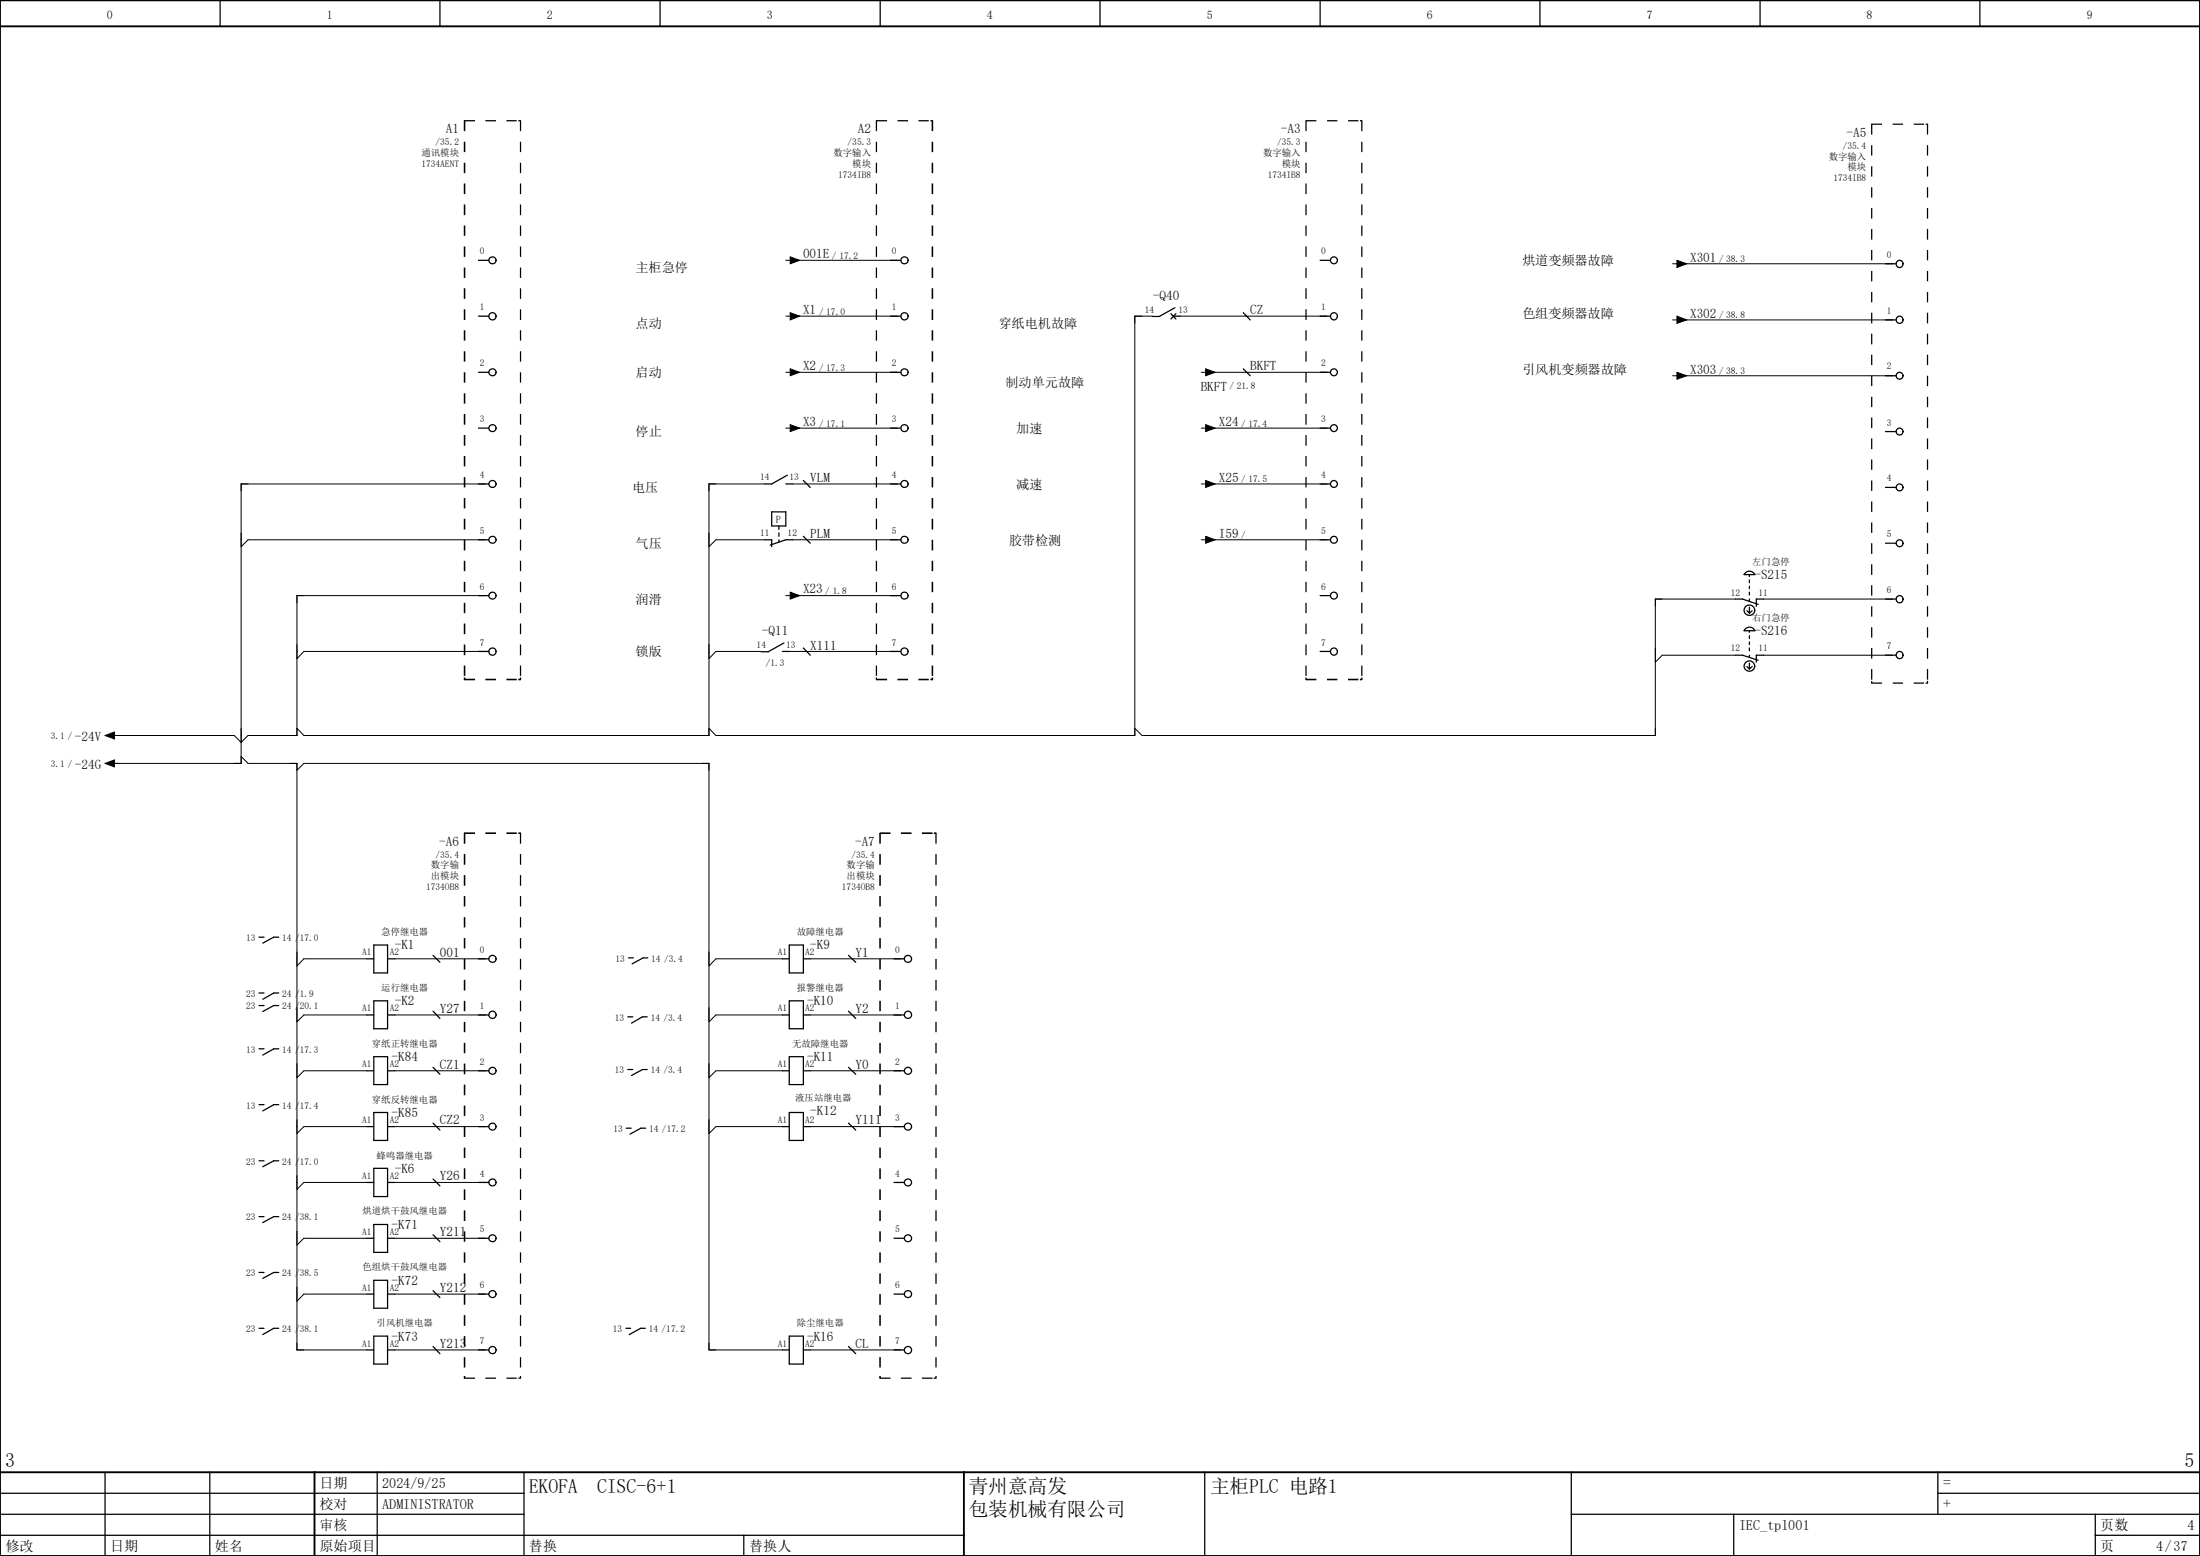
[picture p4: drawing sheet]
<svg xmlns="http://www.w3.org/2000/svg" width="297mm" height="210mm" viewBox="0 0 297 210" stroke-linecap="round" stroke-linejoin="round" font-family="sans-serif">
<path d="M210.1 -.1l-210.1 210.2M0 160.4l70.2 49.6M-.1 210l.2 .1" fill="none" stroke="#fff" stroke-width=".14"/>
<g fill="none" stroke="#000" stroke-width=".17">
<path d="M29.7 0v3.6M59.4 0v3.6M89.1 0v3.6M118.8 0v3.6M148.5 0v3.6M178.2 0v3.6M207.9 0v3.6M237.6 0v3.6M267.3 0v3.6M64.6 35.1h1.4M120.2 35.1h1.4M178.2 35.1h1.4"/>
<path d="M254.6 35.6h1.4M64.6 42.7h1.4M64.6 50.2h1.4M64.6 57.8h1.4M120.2 42.7h1.4M120.2 50.2h1.4M120.2 57.8h1.4M158.1 42.3l.6 .8M158.4 42.7h.9M158.6 41.5l-2.1 1.2h-.9M158.7 42.3l-.6 .8M167.9 42.2l.9 1"/>
<path d="M167.9 49.8l.9 .9M178.2 42.7h1.4M178.2 50.2h1.4M178.2 57.8h1.4M254.6 58.3h1.4M254.6 50.7h1.4M254.6 43.2h1.4M64.6 65.3h1.4M64.6 72.9h1.4M103.3 72.9h.9v.9M104.2 69.1h1.9v1.9h-1.9zM105.2 71v.5"/>
<path d="M105.2 71.9v.5M105.2 72.9v.3M106.1 65.3h.9M106.3 64.1l-2.1 1.2h-.9M107 72.9h-.9l-2.1 .7M108.5 64.9l.9 .9M108.5 72.4l.9 .9M120.2 65.3h1.4M120.2 72.9h1.4M178.2 65.3h1.4M178.2 72.9h1.4M235.6 77.4a.78 .78 0 0 1 1.3 .2h-1.4z"/>
<path d="M236.2 77.6v.2M236.2 78.3v.4M236.2 79.1v.4M236.2 79.9v.4M254.6 73.3h1.4M254.6 65.8h1.4M64.6 80.4h1.4M64.6 87.9h1.4M105.6 87.9h1M105.8 86.8l-2.1 1.2h-.9M108.5 87.5l.9 .9M120.2 80.4h1.4"/>
<path d="M120.2 87.9h1.4M178.2 80.4h1.4M178.2 87.9h1.4M234.3 88.4h.9l2.2 .7M234.3 80.9h.9l2.2 .7M235.6 84.9a.77 .77 0 0 1 1.3 .2h-1.4zM235.8 82.4l.4 .4M235.8 90l.4 .3M236.2 80.9v.3M236.2 82v.8M236.2 85.1v.2M236.2 85.8v.4"/>
<path d="M236.2 86.7v.3M236.2 87.5v.3M236.2 88.4v.3M236.2 89.5v.8M236.6 82.4l-.4 .4M236.6 90l-.4 .3M238.1 88.4h-1v1M238.1 80.9h-1v.9M254.6 88.4h1.4M254.6 80.9h1.4M35 126.5h.6M35 134h.6"/>
<path d="M35 135.7h.6M37.6 126.5h-.6l-1.5 .8M37.6 134h-.6l-1.5 .9M37.6 135.7h-.6l-1.5 .8M49.5 129.4h1M49.5 137h1M50.5 127.6h1.8v3.7h-1.8zM50.5 135.1h1.8v3.8h-1.8zM52.3 129.4h1M52.3 137h1M58.5 128.9l.9 1M58.5 136.5l.9 1"/>
<path d="M64.6 129.4h1.4M64.6 137h1.4M84.8 137.2h.6M84.8 129.3h.7M87.4 137.2h-.7l-1.4 .9M87.5 129.3h-.7l-1.5 .8M105.6 129.4h1M105.6 137h1M106.6 127.6h1.9v3.7h-1.9zM106.6 135.1h1.9v3.8h-1.9zM108.5 129.4h.9M108.5 137h.9"/>
<path d="M114.6 128.9l.9 1M114.6 136.5l.9 1M120.7 129.4h1.4M120.7 137h1.4M35 156.7h.6M35 141.6h.6M35 149.1h.6M37.6 156.7h-.6l-1.5 .8M37.6 141.6h-.6l-1.5 .8M37.6 149.1h-.6l-1.5 .8M49.5 159.6h1M49.5 152.1h1"/>
<path d="M49.5 144.5h1M50.5 142.6h1.8v3.8h-1.8zM50.5 150.2h1.8v3.7h-1.8zM50.5 157.7h1.8v3.8h-1.8zM52.3 159.6h1M52.3 152.1h1M52.3 144.5h1M58.5 159.1l.9 1M58.5 144.1l.9 .9M58.5 151.6l.9 .9M64.6 159.6h1.4M64.6 152.1h1.4"/>
<path d="M64.6 144.5h1.4M84.5 152.3h.7M84.8 144.4h.6M87.2 152.3h-.7l-1.5 .8M87.4 144.4h-.7l-1.4 .8M105.6 152.1h1M105.6 144.5h1M106.6 142.6h1.9v3.8h-1.9zM106.6 150.2h1.9v3.7h-1.9zM108.5 152.1h.9M108.5 144.5h.9M114.6 144.1l.9 .9"/>
<path d="M114.6 151.6l.9 .9M120.7 159.6h1.4M120.7 152.1h1.4M120.7 144.5h1.4M35 179.3h.6M35 164.2h.6M35 171.7h.6M37.6 179.3h-.6l-1.5 .8M37.6 164.2h-.6l-1.5 .8M37.6 171.7h-.6l-1.5 .9M49.5 174.7h1M49.5 167.1h1"/>
<path d="M50.5 165.3h1.8v3.7h-1.8zM50.5 172.8h1.8v3.8h-1.8zM52.3 174.7h1M52.3 167.1h1M58.5 166.7l.9 .9M58.5 174.2l.9 .9M64.6 174.7h1.4M64.6 167.1h1.4M84.5 179.3h.6M87.1 179.3h-.6l-1.5 .8M120.7 174.7h1.4M120.7 167.1h1.4"/>
<path d="M14.2 198.7v11.3M28.3 198.7v11.3M49.5 182.2h1M50.5 180.3h1.8v3.8h-1.8zM50.9 198.7v11.3M52.3 182.2h1M58.5 181.7l.9 1M64.6 182.2h1.4M70.7 198.7v11.3M105.6 182.2h1M106.6 180.3h1.9v3.8h-1.9zM108.5 182.2h.9"/>
<path d="M114.6 181.7l.9 1M120.7 182.2h1.4M162.6 198.7v11.3M212.1 198.7v11.3M261.6 198.7v5.7M0 207.2h130.1M0 204.4h70.7M0 201.5h70.7M100.4 207.2v2.8M212.1 204.4h84.9M234.1 204.4v5.6M261.6 201.5h35.4"/>
<path d="M282.9 207.2h14.1M282.9 204.4v5.6"/>
<circle cx="66.5" cy="35.1" r=".48"/>
<circle cx="122.1" cy="35.1" r=".48"/>
<circle cx="180.1" cy="35.1" r=".46"/>
<circle cx="256.4" cy="35.6" r=".48"/>
<circle cx="66.5" cy="42.7" r=".49"/>
<circle cx="66.5" cy="57.8" r=".48"/>
<circle cx="66.5" cy="50.2" r=".48"/>
<circle cx="122.1" cy="42.7" r=".49"/>
<circle cx="122.1" cy="57.8" r=".48"/>
<circle cx="122.1" cy="50.2" r=".48"/>
<circle cx="180.1" cy="42.7" r=".48"/>
<circle cx="180.1" cy="57.8" r=".46"/>
<circle cx="180.1" cy="50.2" r=".46"/>
<circle cx="256.4" cy="43.2" r=".48"/>
<circle cx="256.5" cy="58.3" r=".46"/>
<circle cx="256.5" cy="50.7" r=".46"/>
<circle cx="66.5" cy="65.3" r=".48"/>
<circle cx="66.5" cy="72.9" r=".48"/>
<circle cx="122.1" cy="65.3" r=".48"/>
<circle cx="122.1" cy="72.9" r=".48"/>
<circle cx="180.1" cy="72.9" r=".46"/>
<circle cx="180.1" cy="65.3" r=".46"/>
<circle cx="256.5" cy="73.3" r=".46"/>
<circle cx="256.5" cy="65.8" r=".46"/>
<circle cx="66.5" cy="87.9" r=".49"/>
<circle cx="66.5" cy="80.4" r=".48"/>
<circle cx="122.1" cy="87.9" r=".49"/>
<circle cx="122.1" cy="80.4" r=".48"/>
<circle cx="180.1" cy="87.9" r=".48"/>
<circle cx="180.1" cy="80.4" r=".46"/>
<circle cx="236.2" cy="82.4" r=".71"/>
<circle cx="236.2" cy="89.9" r=".71"/>
<circle cx="256.4" cy="80.9" r=".48"/>
<circle cx="256.4" cy="88.4" r=".48"/>
<circle cx="66.5" cy="137" r=".49"/>
<circle cx="66.5" cy="129.4" r=".48"/>
<circle cx="122.6" cy="137" r=".49"/>
<circle cx="122.6" cy="129.4" r=".48"/>
<circle cx="66.5" cy="159.6" r=".48"/>
<circle cx="66.5" cy="152.1" r=".48"/>
<circle cx="66.5" cy="144.5" r=".48"/>
<circle cx="122.6" cy="144.5" r=".48"/>
<circle cx="122.6" cy="152.1" r=".48"/>
<circle cx="122.6" cy="159.6" r=".48"/>
<circle cx="66.5" cy="174.7" r=".48"/>
<circle cx="66.5" cy="167.1" r=".48"/>
<circle cx="122.6" cy="174.7" r=".48"/>
<circle cx="122.6" cy="167.1" r=".48"/>
<circle cx="66.5" cy="182.2" r=".49"/>
<circle cx="122.6" cy="182.2" r=".49"/>
</g>
<path d="M0 3.6h297M0 0h297v210h-297zM0 198.7h297M42.5 198.7v11.3M130.1 198.7v11.3" fill="none" stroke="#000" stroke-width=".25"/>
<g fill="none" stroke="#000" stroke-width=".14">
<path d="M106.1 35.1h.6M106.7 34.7l1.2 .4-1.2 .5zM107 35.1h14.2M225.8 35.6h.6M226.4 35.1l1.3 .5-1.3 .5zM226.7 35.6h28.8M106.1 42.7h.6M106.1 50.2h.6M106.1 57.8h.6M106.7 42.2l1.2 .5-1.2 .5zM106.7 49.8l1.2 .4-1.2 .5zM106.7 57.3l1.2 .5-1.2 .5z"/>
<path d="M107 42.7h14.2M107 50.2h14.2M107 57.8h14.2M155.6 42.7h-2.4v56.6h-56.6l-.9-1M159.3 42.7h19.9M162.2 50.2h.6M162.2 57.8h.6M162.8 57.3l1.2 .5-1.2 .5zM162.8 49.8l1.2 .4-1.2 .5zM163.1 50.2h16.1M163.1 57.8h16.1M225.8 50.7h.6"/>
<path d="M225.8 43.2h.6M226.4 42.7l1.3 .5-1.3 .4zM226.4 50.2l1.3 .5-1.3 .5zM226.7 50.7h28.8M226.7 43.2h28.8M65.5 65.3h-32.9v37.7h-17.5M65.5 72.9h-32l-.9 .9M103.3 65.3h-7.6v34h-54.7l-.9-1M103.3 72.9h-6.7l-.9 .9M106.7 79.9l1.2 .5-1.2 .5zM107 65.3h14.2M107 72.9h14.2"/>
<path d="M162.2 65.3h.6M162.2 72.9h.6M162.8 64.9l1.2 .4-1.2 .5zM162.8 72.4l1.2 .5-1.2 .4zM163.1 65.3h16.1M163.1 72.9h16.1M14.2 99.3l1.3-.5v.9zM65.5 80.4h-25.4v18.9h-6.6l-.9 .9-1-.9h-16.5M65.5 87.9h-24.5l-.9 1M102.8 87.9h-6.2l-.9 1M106.1 80.4h.6M106.6 87.9h14.6"/>
<path d="M107 80.4h14.2M234.3 80.9h-10.8v18.4h-69.3l-1-1M234.3 88.4h-9.9l-.9 1M238.1 80.9h17.4M238.1 88.4h17.4M14.2 103l1.3-.4v.9zM32.6 102.1l.9 .9h6.6v79.2h9.4M40.1 104l.9-1h54.7v79.2h9.9M49.5 137h-8.5l-.9 .9M49.5 129.4h-8.5l-.9 1M53.3 137h12.2M53.3 129.4h12.2"/>
<path d="M105.6 137h-9l-.9 .9M105.6 129.4h-9l-.9 1M109.4 137h12.2M109.4 129.4h12.2M49.5 159.6h-8.5l-.9 .9M49.5 144.5h-8.5l-.9 1M49.5 152.1h-8.5l-.9 .9M53.3 159.6h12.2M53.3 144.5h12.2M53.3 152.1h12.2M105.6 144.5h-9l-.9 1M105.6 152.1h-9l-.9 .9"/>
<path d="M109.4 144.5h12.2M109.4 152.1h12.2M49.5 174.7h-8.5l-.9 .9M49.5 167.1h-8.5l-.9 1M53.3 174.7h12.2M53.3 167.1h12.2M53.3 182.2h12.2M109.4 182.2h12.2"/>
</g>
<g fill="#000">
<path d="M70 16.2l.4 .1-.4 .1zM125.6 16.2l.4 .1-.4 .1zM183.6 16.2l.3 .1-.3 .1zM260 16.7l.3 .1h-.3zM106.7 34.7l1.2 .4-1.2 .5zM226.4 35.1l1.3 .5-1.3 .5zM106.7 42.2l1.2 .5-1.2 .5zM106.7 57.3l1.2 .5-1.2 .5zM106.7 49.8l1.2 .4-1.2 .5zM162.8 57.3l1.2 .5-1.2 .5zM162.8 49.8l1.2 .4-1.2 .5zM226.4 42.7l1.3 .5-1.3 .4z"/>
<path d="M226.4 50.2l1.3 .5-1.3 .5zM106.7 79.9l1.2 .5-1.2 .5zM162.8 64.9l1.2 .4-1.2 .5zM162.8 72.4l1.2 .5-1.2 .4zM14.2 99.3l1.3-.5v.9zM62.6 91.4h.2v.3l-.1 .1zM70 91.6h.3l.1 .1-.4 .1zM70.2 91.4h.2l-.1 .4zM118.2 91.4h.2l-.1 .4zM125.6 91.6h.3l.1 .1-.4 .1zM125.8 91.4h.2l-.1 .4-.1-.1zM176.2 91.4h.2l-.1 .4z"/>
<path d="M183.6 91.6h.3v.1l-.3 .1zM183.8 91.4h.1v.4zM252.6 91.9h.2l-.1 .4zM260 92.1l.3 .1-.3 .1zM260.1 91.9h.2l-.1 .4zM14.2 103l1.3-.4v.9zM70 112.4h.3l.1 .1-.4 .1zM126.1 112.4h.3v.1l-.3 .1zM62.6 185.7h.2v.3l-.1 .1zM70 185.9l.4 .1-.4 .1zM70.2 185.7h.2l-.1 .4zM118.7 185.7h.2l-.1 .4-.1-.1z"/>
<path d="M126.1 185.9l.3 .1-.3 .1zM126.3 185.7h.1v.4z"/>
<path d="M62.6 16.3v1.4h.2v-1.4l-.1-.1zM62.6 19.1v1.4h.2v-1.4zM62.6 22v1.4h.2v-1.4zM62.6 24.8v1.4h.2v-1.4zM62.6 27.6v1.4h.2v-1.4zM62.6 30.4v1.4h.2v-1.4zM62.6 33.3v1.4h.2v-1.4zM62.6 36.1v1.4h.2v-1.4zM62.6 38.9v1.4h.2v-1.4zM62.6 41.7v1.5h.2v-1.5zM62.6 44.6v1.4h.2v-1.4zM62.6 47.4v1.4h.2v-1.4zM62.6 50.2v1.4h.2v-1.4zM62.6 53.1v1.4h.2v-1.4zM62.6 55.9v1.4h.2v-1.4zM62.6 58.7v1.5h.2v-1.5zM62.6 61.6v1.3h.2v-1.3zM62.6 64.4v1.4h.2v-1.4zM62.6 67.2v1.4h.2v-1.4zM62.6 70v1.5h.2v-1.5zM62.6 72.9v1.4h.2v-1.4zM62.6 75.7v1.4h.2v-1.4zM62.6 78.5v1.4h.2v-1.4zM62.6 81.4v1.4h.2v-1.4zM62.6 84.2v1.4h.2v-1.4zM62.6 87v1.4h.2v-1.4zM62.6 89.8v1.4h.2v-1.4z"/>
<path d="M62.7 16.2l-.1 .1 .1 .1h1.4v-.2zM65.5 16.2v.2h1.5v-.2zM68.4 16.2v.2h1.4v-.2z"/>
<path d="M70.2 16.3v1.4h.2v-1.4l-.1-.1zM70.2 19.1v1.4h.2v-1.4zM70.2 22v1.4h.2v-1.4zM70.2 24.8v1.4h.2v-1.4zM70.2 27.6v1.4h.2v-1.4zM70.2 30.4v1.4h.2v-1.4zM70.2 33.3v1.4h.2v-1.4zM70.2 36.1v1.4h.2v-1.4zM70.2 38.9v1.4h.2v-1.4zM70.2 41.7v1.5h.2v-1.5zM70.2 44.6v1.4h.2v-1.4zM70.2 47.4v1.4h.2v-1.4zM70.2 50.2v1.4h.2v-1.4zM70.2 53.1v1.4h.2v-1.4zM70.2 55.9v1.4h.2v-1.4zM70.2 58.7v1.5h.2v-1.5zM70.2 61.6v1.3h.2v-1.3zM70.2 64.4v1.4h.2v-1.4zM70.2 67.2v1.4h.2v-1.4zM70.2 70v1.5h.2v-1.5zM70.2 72.9v1.4h.2v-1.4zM70.2 75.7v1.4h.2v-1.4zM70.2 78.5v1.4h.2v-1.4zM70.2 81.4v1.4h.2v-1.4zM70.2 84.2v1.4h.2v-1.4zM70.2 87v1.4h.2v-1.4zM70.2 89.8v1.4h.2v-1.4z"/>
<path d="M118.2 16.3v1.4h.2v-1.4l-.1-.1zM118.2 19.1v1.4h.2v-1.4zM118.2 22v1.4h.2v-1.4zM118.2 24.8v1.4h.2v-1.4zM118.2 27.6v1.4h.2v-1.4zM118.2 30.4v1.4h.2v-1.4zM118.2 33.3v1.4h.2v-1.4zM118.2 36.1v1.4h.2v-1.4zM118.2 38.9v1.4h.2v-1.4zM118.2 41.7v1.5h.2v-1.5zM118.2 44.6v1.4h.2v-1.4zM118.2 47.4v1.4h.2v-1.4zM118.2 50.2v1.4h.2v-1.4zM118.2 53.1v1.4h.2v-1.4zM118.2 55.9v1.4h.2v-1.4zM118.2 58.7v1.5h.2v-1.5zM118.2 61.6v1.3h.2v-1.3zM118.2 64.4v1.4h.2v-1.4zM118.2 67.2v1.4h.2v-1.4zM118.2 70v1.5h.2v-1.5zM118.2 72.9v1.4h.2v-1.4zM118.2 75.7v1.4h.2v-1.4zM118.2 78.5v1.4h.2v-1.4zM118.2 81.4v1.4h.2v-1.4zM118.2 84.2v1.4h.2v-1.4zM118.2 87v1.4h.2v-1.4zM118.2 89.8v1.4h.2v-1.4z"/>
<path d="M118.3 16.2l-.1 .1 .1 .1h1.5v-.2zM121.2 16.2v.2h1.4v-.2zM124 16.2v.2h1.4v-.2z"/>
<path d="M125.8 16.3v1.4h.2v-1.4l-.1-.1zM125.8 19.1v1.4h.2v-1.4zM125.8 22v1.4h.2v-1.4zM125.8 24.8v1.4h.2v-1.4zM125.8 27.6v1.4h.2v-1.4zM125.8 30.4v1.4h.2v-1.4zM125.8 33.3v1.4h.2v-1.4zM125.8 36.1v1.4h.2v-1.4zM125.8 38.9v1.4h.2v-1.4zM125.8 41.7v1.5h.2v-1.5zM125.8 44.6v1.4h.2v-1.4zM125.8 47.4v1.4h.2v-1.4zM125.8 50.2v1.4h.2v-1.4zM125.8 53.1v1.4h.2v-1.4zM125.8 55.9v1.4h.2v-1.4zM125.8 58.7v1.5h.2v-1.5zM125.8 61.6v1.3h.2v-1.3zM125.8 64.4v1.4h.2v-1.4zM125.8 67.2v1.4h.2v-1.4zM125.8 70v1.5h.2v-1.5zM125.8 72.9v1.4h.2v-1.4zM125.8 75.7v1.4h.2v-1.4zM125.8 78.5v1.4h.2v-1.4zM125.8 81.4v1.4h.2v-1.4zM125.8 84.2v1.4h.2v-1.4zM125.8 87v1.4h.2v-1.4zM125.8 89.8v1.4h.2v-1.4z"/>
<path d="M176.2 16.3v1.4h.2v-1.4l-.1-.1zM176.2 19.1v1.4h.2v-1.4zM176.2 22v1.4h.2v-1.4zM176.2 24.8v1.4h.2v-1.4zM176.2 27.6v1.4h.2v-1.4zM176.2 30.4v1.4h.2v-1.4zM176.2 33.3v1.4h.2v-1.4zM176.2 36.1v1.4h.2v-1.4zM176.2 38.9v1.4h.2v-1.4zM176.2 41.7v1.5h.2v-1.5zM176.2 44.6v1.4h.2v-1.4zM176.2 47.4v1.4h.2v-1.4zM176.2 50.2v1.4h.2v-1.4zM176.2 53.1v1.4h.2v-1.4zM176.2 55.9v1.4h.2v-1.4zM176.2 58.7v1.5h.2v-1.5zM176.2 61.6v1.3h.2v-1.3zM176.2 64.4v1.4h.2v-1.4zM176.2 67.2v1.4h.2v-1.4zM176.2 70v1.5h.2v-1.5zM176.2 72.9v1.4h.2v-1.4zM176.2 75.7v1.4h.2v-1.4zM176.2 78.5v1.4h.2v-1.4zM176.2 81.4v1.4h.2v-1.4zM176.2 84.2v1.4h.2v-1.4zM176.2 87v1.4h.2v-1.4zM176.2 89.8v1.4h.2v-1.4z"/>
<path d="M176.3 16.2l-.1 .1 .1 .1h1.4v-.2zM179.2 16.2v.2h1.4v-.2zM182 16.2v.2h1.4v-.2z"/>
<path d="M183.8 16.3v1.4h.1v-1.4v-.1zM183.8 19.1v1.4h.1v-1.4zM183.8 22v1.4h.1v-1.4zM183.8 24.8v1.4h.1v-1.4zM183.8 27.6v1.4h.1v-1.4zM183.8 30.4v1.4h.1v-1.4zM183.8 33.3v1.4h.1v-1.4zM183.8 36.1v1.4h.1v-1.4zM183.8 38.9v1.4h.1v-1.4zM183.8 41.7v1.5h.1v-1.5zM183.8 44.6v1.4h.1v-1.4zM183.8 47.4v1.4h.1v-1.4zM183.8 50.2v1.4h.1v-1.4zM183.8 53.1v1.4h.1v-1.4zM183.8 55.9v1.4h.1v-1.4zM183.8 58.7v1.5h.1v-1.5zM183.8 61.6v1.3h.1v-1.3zM183.8 64.4v1.4h.1v-1.4zM183.8 67.2v1.4h.1v-1.4zM183.8 70v1.5h.1v-1.5zM183.8 72.9v1.4h.1v-1.4zM183.8 75.7v1.4h.1v-1.4zM183.8 78.5v1.4h.1v-1.4zM183.8 81.4v1.4h.1v-1.4zM183.8 84.2v1.4h.1v-1.4zM183.8 87v1.4h.1v-1.4zM183.8 89.8v1.4h.1v-1.4z"/>
<path d="M252.6 16.8v1.4h.2v-1.4l-.1-.1zM252.6 19.6v1.4h.2v-1.4zM252.6 22.4v1.4h.2v-1.4zM252.6 25.3v1.4h.2v-1.4zM252.6 28.1v1.4h.2v-1.4zM252.6 30.9v1.4h.2v-1.4zM252.6 33.7v1.4h.2v-1.4zM252.6 36.6v1.4h.2v-1.4zM252.6 39.4v1.4h.2v-1.4zM252.6 42.2v1.4h.2v-1.4zM252.6 45v1.5h.2v-1.5zM252.6 47.9v1.4h.2v-1.4zM252.6 50.7v1.4h.2v-1.4zM252.6 53.6v1.3h.2v-1.3zM252.6 56.3v1.5h.2v-1.5zM252.6 59.2v1.4h.2v-1.4zM252.6 62v1.4h.2v-1.4zM252.6 64.9v1.4h.2v-1.4zM252.6 67.7v1.4h.2v-1.4zM252.6 70.5v1.4h.2v-1.4zM252.6 73.3v1.5h.2v-1.5zM252.6 76.2v1.4h.2v-1.4zM252.6 79v1.4h.2v-1.4zM252.6 81.8v1.4h.2v-1.4zM252.6 84.7v1.4h.2v-1.4zM252.6 87.5v1.4h.2v-1.4zM252.6 90.3v1.4h.2v-1.4z"/>
<path d="M252.7 16.7l-.1 .1h.1h1.4v-.1zM255.5 16.7v.1h1.4v-.1zM258.4 16.7v.1h1.4v-.1z"/>
<path d="M260.1 16.8v1.4h.2v-1.4l-.1-.1zM260.1 19.6v1.4h.2v-1.4zM260.1 22.4v1.4h.2v-1.4zM260.1 25.3v1.4h.2v-1.4zM260.1 28.1v1.4h.2v-1.4zM260.1 30.9v1.4h.2v-1.4zM260.1 33.7v1.4h.2v-1.4zM260.1 36.6v1.4h.2v-1.4zM260.1 39.4v1.4h.2v-1.4zM260.1 42.2v1.4h.2v-1.4zM260.1 45v1.5h.2v-1.5zM260.1 47.9v1.4h.2v-1.4zM260.1 50.7v1.4h.2v-1.4zM260.1 53.6v1.3h.2v-1.3zM260.1 56.3v1.5h.2v-1.5zM260.1 59.2v1.4h.2v-1.4zM260.1 62v1.4h.2v-1.4zM260.1 64.9v1.4h.2v-1.4zM260.1 67.7v1.4h.2v-1.4zM260.1 70.5v1.4h.2v-1.4zM260.1 73.3v1.5h.2v-1.5zM260.1 76.2v1.4h.2v-1.4zM260.1 79v1.4h.2v-1.4zM260.1 81.8v1.4h.2v-1.4zM260.1 84.7v1.4h.2v-1.4zM260.1 87.5v1.4h.2v-1.4zM260.1 90.3v1.4h.2v-1.4z"/>
<path d="M62.7 91.6l-.1 .1 .1 .1h1.4v-.2zM65.5 91.6v.2h1.5v-.2zM68.4 91.6v.2h1.4v-.2z"/>
<path d="M118.3 91.6l-.1 .1 .1 .1h1.5v-.2zM121.2 91.6v.2h1.4v-.2zM124 91.6v.2h1.4v-.2z"/>
<path d="M176.3 91.6l-.1 .1 .1 .1h1.4v-.2zM179.2 91.6v.2h1.4v-.2zM182 91.6v.2h1.4v-.2z"/>
<path d="M252.7 92.1l-.1 .1 .1 .1h1.4v-.2zM255.5 92.1v.2h1.4v-.2zM258.4 92.1v.2h1.4v-.2z"/>
<path d="M62.7 112.4l-.1 .1v1.4h.2v-1.4zM62.6 115.3v1.4h.2v-1.4zM62.6 118.1v1.4h.2v-1.4zM62.6 120.9v1.4h.2v-1.4zM62.6 123.8v1.4h.2v-1.4zM62.6 126.6v1.4h.2v-1.4zM62.6 129.4v1.5h.2v-1.5zM62.6 132.2v1.5h.2v-1.5zM62.6 135.1v1.4h.2v-1.4zM62.6 137.9v1.4h.2v-1.4zM62.6 140.8v1.4h.2v-1.4zM62.6 143.6v1.4h.2v-1.4zM62.6 146.4v1.4h.2v-1.4zM62.6 149.2v1.4h.2v-1.4zM62.6 152.1v1.4h.2v-1.4zM62.6 154.9v1.4h.2v-1.4zM62.6 157.7v1.4h.2v-1.4zM62.6 160.5v1.5h.2v-1.5zM62.6 163.4v1.4h.2v-1.4zM62.6 166.2v1.4h.2v-1.4zM62.6 169v1.4h.2v-1.4zM62.6 171.9v1.4h.2v-1.4zM62.6 174.7v1.4h.2v-1.4zM62.6 177.5v1.4h.2v-1.4zM62.6 180.3v1.4h.2v-1.4zM62.6 183.2v1.4h.2v-1.4z"/>
<path d="M62.7 112.4l-.1 .1 .1 .1h1.4v-.2zM65.5 112.4v.2h1.5v-.2zM68.4 112.4v.2h1.4v-.2z"/>
<path d="M70.3 112.4l-.1 .1v1.4h.2v-1.4zM70.2 115.3v1.4h.2v-1.4zM70.2 118.1v1.4h.2v-1.4zM70.2 120.9v1.4h.2v-1.4zM70.2 123.8v1.4h.2v-1.4zM70.2 126.6v1.4h.2v-1.4zM70.2 129.4v1.5h.2v-1.5zM70.2 132.2v1.5h.2v-1.5zM70.2 135.1v1.4h.2v-1.4zM70.2 137.9v1.4h.2v-1.4zM70.2 140.8v1.4h.2v-1.4zM70.2 143.6v1.4h.2v-1.4zM70.2 146.4v1.4h.2v-1.4zM70.2 149.2v1.4h.2v-1.4zM70.2 152.1v1.4h.2v-1.4zM70.2 154.9v1.4h.2v-1.4zM70.2 157.7v1.4h.2v-1.4zM70.2 160.5v1.5h.2v-1.5zM70.2 163.4v1.4h.2v-1.4zM70.2 166.2v1.4h.2v-1.4zM70.2 169v1.4h.2v-1.4zM70.2 171.9v1.4h.2v-1.4zM70.2 174.7v1.4h.2v-1.4zM70.2 177.5v1.4h.2v-1.4zM70.2 180.3v1.4h.2v-1.4zM70.2 183.2v1.4h.2v-1.4z"/>
<path d="M118.7 112.5v1.4h.2v-1.4l-.1-.1zM118.7 115.3v1.4h.2v-1.4zM118.7 118.1v1.4h.2v-1.4zM118.7 120.9v1.4h.2v-1.4zM118.7 123.8v1.4h.2v-1.4zM118.7 126.6v1.4h.2v-1.4zM118.7 129.4v1.5h.2v-1.5zM118.7 132.2v1.5h.2v-1.5zM118.7 135.1v1.4h.2v-1.4zM118.7 137.9v1.4h.2v-1.4zM118.7 140.8v1.4h.2v-1.4zM118.7 143.6v1.4h.2v-1.4zM118.7 146.4v1.4h.2v-1.4zM118.7 149.2v1.4h.2v-1.4zM118.7 152.1v1.4h.2v-1.4zM118.7 154.9v1.4h.2v-1.4zM118.7 157.7v1.4h.2v-1.4zM118.7 160.5v1.5h.2v-1.5zM118.7 163.4v1.4h.2v-1.4zM118.7 166.2v1.4h.2v-1.4zM118.7 169v1.4h.2v-1.4zM118.7 171.9v1.4h.2v-1.4zM118.7 174.7v1.4h.2v-1.4zM118.7 177.5v1.4h.2v-1.4zM118.7 180.3v1.4h.2v-1.4zM118.7 183.2v1.4h.2v-1.4z"/>
<path d="M118.8 112.4l-.1 .1 .1 .1h1.4v-.2zM121.6 112.4v.2h1.5v-.2zM124.5 112.4v.2h1.4v-.2z"/>
<path d="M126.4 112.4l-.1 .1v1.4h.1v-1.4zM126.3 115.3v1.4h.1v-1.4zM126.3 118.1v1.4h.1v-1.4zM126.3 120.9v1.4h.1v-1.4zM126.3 123.8v1.4h.1v-1.4zM126.3 126.6v1.4h.1v-1.4zM126.3 129.4v1.5h.1v-1.5zM126.3 132.2v1.5h.1v-1.5zM126.3 135.1v1.4h.1v-1.4zM126.3 137.9v1.4h.1v-1.4zM126.3 140.8v1.4h.1v-1.4zM126.3 143.6v1.4h.1v-1.4zM126.3 146.4v1.4h.1v-1.4zM126.3 149.2v1.4h.1v-1.4zM126.3 152.1v1.4h.1v-1.4zM126.3 154.9v1.4h.1v-1.4zM126.3 157.7v1.4h.1v-1.4zM126.3 160.5v1.5h.1v-1.5zM126.3 163.4v1.4h.1v-1.4zM126.3 166.2v1.4h.1v-1.4zM126.3 169v1.4h.1v-1.4zM126.3 171.9v1.4h.1v-1.4zM126.3 174.7v1.4h.1v-1.4zM126.3 177.5v1.4h.1v-1.4zM126.3 180.3v1.4h.1v-1.4zM126.3 183.2v1.4h.1v-1.4z"/>
<path d="M62.7 185.9l-.1 .1 .1 .1h1.4v-.2zM65.5 185.9v.2h1.5v-.2zM68.4 185.9v.2h1.4v-.2z"/>
<path d="M118.7 186l.1 .1h1.4v-.2h-1.4zM121.6 185.9v.2h1.5v-.2zM124.5 185.9v.2h1.4v-.2z"/>
</g>
<g font-size="2.7">
<text x=".7" y="198">3</text>
<text x="294.9" y="198">5</text>
<text x="71.4" y="201.5">EKOFA</text>
<text x="80.6" y="201.5">CISC-6+1</text>
<text x="130.8" y="201.5">青州意高发</text>
<text x="163.4" y="201.5">主柜PLC 电路1</text>
<text x="130.8" y="204.6">包装机械有限公司</text>
</g>
<g font-size="2.1">
<text x="262.3" y="203.7">+</text>
<text x="262.3" y="200.8">=</text>
</g>
<g font-size="1.9">
<text x="43.1" y="203.7">校对</text>
<text x="43.1" y="200.8">日期</text>
<text x="51.6" y="203.7">ADMINISTRATOR</text>
<text x="51.6" y="200.8">2024/9/25</text>
<text x=".7" y="209.3">修改</text>
<text x="14.9" y="209.3">日期</text>
<text x="29" y="209.3">姓名</text>
<text x="43.1" y="209.3">原始项目</text>
<text x="43.1" y="206.5">审核</text>
<text x="71.4" y="209.3">替换</text>
<text x="101.1" y="209.3">替换人</text>
<text x="234.8" y="206.5">IEC_tpl001</text>
<text x="283.5" y="206.5">页数</text>
<text x="283.5" y="209.3">页</text>
<text x="291.1" y="209.3">4/37</text>
<text x="295.3" y="206.5">4</text>
</g>
<g font-size="1.8">
<text x="60.2" y="18">A1</text>
<text x="115.8" y="18">A2</text>
<text x="172.9" y="18">-A3</text>
<text x="249.3" y="18.5">-A5</text>
<text x="108.4" y="34.8">001E</text>
<text x="205.5" y="35.8">烘道变频器故障</text>
<text x="228.2" y="35.3">X301</text>
<text x="85.8" y="36.7">主柜急停</text>
<text x="155.7" y="40.5">-Q40</text>
<text x="85.8" y="44.3">点动</text>
<text x="108.4" y="42.4">X1</text>
<text x="134.8" y="44.3">穿纸电机故障</text>
<text x="168.8" y="42.4">CZ</text>
<text x="205.5" y="42.9">色组变频器故障</text>
<text x="228.2" y="42.9">X302</text>
<text x="85.8" y="50.9">启动</text>
<text x="108.4" y="50">X2</text>
<text x="135.8" y="52.3">制动单元故障</text>
<text x="162.1" y="52.7">BKFT</text>
<text x="168.8" y="50">BKFT</text>
<text x="205.5" y="50.4">引风机变频器故障</text>
<text x="228.2" y="50.4">X303</text>
<text x="85.8" y="58.9">停止</text>
<text x="108.4" y="57.5">X3</text>
<text x="137.2" y="58.4">加速</text>
<text x="164.5" y="57.5">X24</text>
<text x="109.4" y="65">VLM</text>
<text x="137.2" y="66">减速</text>
<text x="164.5" y="65">X25</text>
<text x="85.3" y="66.4">电压</text>
<text x="85.8" y="74">气压</text>
<text x="109.4" y="72.6">PLM</text>
<text x="136.2" y="73.5">胶带检测</text>
<text x="164.5" y="72.6">I59</text>
<text x="85.8" y="81.5">润滑</text>
<text x="108.4" y="80.1">X23</text>
<text x="236.9" y="78.2">-S215</text>
<text x="85.8" y="88.6">锁版</text>
<text x="102.9" y="85.8">-Q11</text>
<text x="109.4" y="87.7">X111</text>
<text x="236.9" y="85.7">-S216</text>
<text x="10.1" y="100">-24V</text>
<text x="10.1" y="103.8">-24G</text>
<text x="59.3" y="114.2">-A6</text>
<text x="115.4" y="114.2">-A7</text>
<text x="53.3" y="128.1">-K1</text>
<text x="59.4" y="129.2">001</text>
<text x="109.4" y="128.1">-K9</text>
<text x="115.5" y="129.2">Y1</text>
<text x="53.3" y="135.7">-K2</text>
<text x="59.4" y="136.7">Y27</text>
<text x="109" y="135.7">-K10</text>
<text x="115.5" y="136.7">Y2</text>
<text x="52.9" y="143.3">-K84</text>
<text x="109" y="143.3">-K11</text>
<text x="59.4" y="144.2">CZ1</text>
<text x="115.5" y="144.2">Y0</text>
<text x="52.9" y="150.8">-K85</text>
<text x="59.4" y="151.8">CZ2</text>
<text x="109.4" y="150.5">-K12</text>
<text x="115.5" y="151.8">Y111</text>
<text x="53.3" y="158.3">-K6</text>
<text x="59.4" y="159.3">Y26</text>
<text x="52.9" y="165.9">-K71</text>
<text x="59.4" y="166.9">Y211</text>
<text x="52.9" y="173.4">-K72</text>
<text x="59.4" y="174.4">Y212</text>
<text x="52.9" y="180.9">-K73</text>
<text x="59.4" y="181.9">Y213</text>
<text x="109" y="180.9">-K16</text>
<text x="115.5" y="181.9">CL</text>
</g>
<g font-size="1.6">
<text x="14.4" y="2.6">0</text>
<text x="44.1" y="2.6">1</text>
<text x="73.8" y="2.6">2</text>
<text x="103.5" y="2.6">3</text>
<text x="133.2" y="2.6">4</text>
<text x="162.9" y="2.6">5</text>
<text x="192.6" y="2.6">6</text>
<text x="222.3" y="2.6">7</text>
<text x="252" y="2.6">8</text>
<text x="281.7" y="2.6">9</text>
</g>
<text font-size="1.4" x="104.7" y="70.6">P</text>
<g font-size="1.3">
<text x="56.9" y="21">通讯模块</text>
<text x="56.9" y="22.5">1734AENT</text>
<text x="58.8" y="19.6">/35.2</text>
<text x="112.5" y="21">数字输入</text>
<text x="113.2" y="24">1734IB8</text>
<text x="114.4" y="19.6">/35.3</text>
<text x="115.1" y="22.5">模块</text>
<text x="170.5" y="21">数字输入</text>
<text x="171.2" y="24">1734IB8</text>
<text x="172.4" y="19.6">/35.3</text>
<text x="173.1" y="22.5">模块</text>
<text x="246.9" y="21.5">数字输入</text>
<text x="248.8" y="20.1">/35.4</text>
<text x="249.4" y="23">模块</text>
<text x="247.5" y="24.4">1734IB8</text>
<text x="64.8" y="34.3">0</text>
<text x="112.3" y="34.9">/ 17.2</text>
<text x="120.4" y="34.3">0</text>
<text x="178.4" y="34.3">0</text>
<text x="232.1" y="35.4">/ 38.3</text>
<text x="254.7" y="34.8">0</text>
<text x="64.8" y="41.9">1</text>
<text x="120.4" y="41.9">1</text>
<text x="178.4" y="41.9">1</text>
<text x="110.6" y="42.5">/ 17.0</text>
<text x="154.6" y="42.2">14</text>
<text x="159.1" y="42.2">13</text>
<text x="232.1" y="43">/ 38.8</text>
<text x="254.7" y="42.3">1</text>
<text x="64.8" y="49.4">2</text>
<text x="110.6" y="50">/ 17.3</text>
<text x="120.4" y="49.4">2</text>
<text x="166" y="52.5">/ 21.8</text>
<text x="178.4" y="49.4">2</text>
<text x="232.1" y="50.5">/ 38.3</text>
<text x="254.7" y="49.9">2</text>
<text x="64.8" y="56.9">3</text>
<text x="110.6" y="57.6">/ 17.1</text>
<text x="120.4" y="56.9">3</text>
<text x="167.6" y="57.6">/ 17.4</text>
<text x="178.4" y="56.9">3</text>
<text x="254.7" y="57.4">3</text>
<text x="64.8" y="64.5">4</text>
<text x="102.6" y="64.8">14</text>
<text x="106.6" y="64.8">13</text>
<text x="120.4" y="64.5">4</text>
<text x="167.6" y="65.1">/ 17.5</text>
<text x="178.4" y="64.5">4</text>
<text x="254.7" y="65">4</text>
<text x="64.8" y="72.1">5</text>
<text x="102.6" y="72.4">11</text>
<text x="106.3" y="72.4">12</text>
<text x="120.4" y="72.1">5</text>
<text x="167.6" y="72.6">/</text>
<text x="178.4" y="72.1">5</text>
<text x="236.6" y="76.2">左门急停</text>
<text x="254.7" y="72.5">5</text>
<text x="64.8" y="79.6">6</text>
<text x="111.4" y="80.2">/ 1.8</text>
<text x="120.4" y="79.6">6</text>
<text x="178.4" y="79.6">6</text>
<text x="233.7" y="80.4">12</text>
<text x="236.6" y="83.8">右门急停</text>
<text x="237.4" y="80.4">11</text>
<text x="254.7" y="80.1">6</text>
<text x="64.8" y="87.1">7</text>
<text x="102.2" y="87.5">14</text>
<text x="103.4" y="90">/1.3</text>
<text x="106.1" y="87.5">13</text>
<text x="120.4" y="87.1">7</text>
<text x="178.4" y="87.1">7</text>
<text x="233.7" y="87.9">12</text>
<text x="237.4" y="87.9">11</text>
<text x="254.7" y="87.6">7</text>
<text x="6.9" y="99.8">3.1 /</text>
<text x="6.9" y="103.6">3.1 /</text>
<text x="58.2" y="117.2">数字输</text>
<text x="58.2" y="118.7">出模块</text>
<text x="58.8" y="115.8">/35.4</text>
<text x="114.3" y="117.2">数字输</text>
<text x="114.3" y="118.7">出模块</text>
<text x="114.9" y="115.8">/35.4</text>
<text x="57.5" y="120.1">1734OB8</text>
<text x="113.7" y="120.1">1734OB8</text>
<text x="33.2" y="127">13</text>
<text x="38.1" y="127">14 /17.0</text>
<text x="48.9" y="129">A1</text>
<text x="51.5" y="126.2">急停继电器</text>
<text x="52.6" y="129">A2</text>
<text x="64.8" y="128.6">0</text>
<text x="83.1" y="129.8">13</text>
<text x="87.9" y="129.8">14 /3.4</text>
<text x="105" y="129">A1</text>
<text x="107.6" y="126.2">故障继电器</text>
<text x="108.7" y="129">A2</text>
<text x="120.9" y="128.6">0</text>
<text x="33.2" y="134.6">23</text>
<text x="33.2" y="136.2">23</text>
<text x="38.1" y="134.6">24 /1.9</text>
<text x="38.1" y="136.2">24 /20.1</text>
<text x="48.9" y="136.5">A1</text>
<text x="51.5" y="133.7">运行继电器</text>
<text x="52.6" y="136.5">A2</text>
<text x="64.8" y="136.1">1</text>
<text x="83" y="137.8">13</text>
<text x="87.8" y="137.8">14 /3.4</text>
<text x="105" y="136.5">A1</text>
<text x="107.6" y="133.7">报警继电器</text>
<text x="108.7" y="136.5">A2</text>
<text x="120.9" y="136.1">1</text>
<text x="33.2" y="142.1">13</text>
<text x="38.1" y="142.1">14 /17.3</text>
<text x="50.2" y="141.3">穿纸正转继电器</text>
<text x="64.8" y="143.7">2</text>
<text x="106.9" y="141.3">无故障继电器</text>
<text x="120.9" y="143.7">2</text>
<text x="33.2" y="149.6">13</text>
<text x="38.1" y="149.6">14 /17.4</text>
<text x="48.9" y="144">A1</text>
<text x="50.2" y="148.8">穿纸反转继电器</text>
<text x="52.6" y="144">A2</text>
<text x="83" y="144.9">13</text>
<text x="87.8" y="144.9">14 /3.4</text>
<text x="105" y="144">A1</text>
<text x="107.4" y="148.5">液压站继电器</text>
<text x="108.7" y="144">A2</text>
<text x="48.9" y="151.6">A1</text>
<text x="52.6" y="151.6">A2</text>
<text x="64.8" y="151.3">3</text>
<text x="82.8" y="152.8">13</text>
<text x="87.6" y="152.8">14 /17.2</text>
<text x="105" y="151.6">A1</text>
<text x="108.7" y="151.6">A2</text>
<text x="120.9" y="151.3">3</text>
<text x="33.2" y="157.2">23</text>
<text x="38.1" y="157.2">24 /17.0</text>
<text x="48.9" y="159.1">A1</text>
<text x="50.8" y="156.4">蜂鸣器继电器</text>
<text x="52.6" y="159.1">A2</text>
<text x="64.8" y="158.8">4</text>
<text x="120.9" y="158.8">4</text>
<text x="33.2" y="164.7">23</text>
<text x="38.1" y="164.7">24 /38.1</text>
<text x="48.9" y="166.7">A1</text>
<text x="48.9" y="163.9">烘道烘干鼓风继电器</text>
<text x="52.6" y="166.7">A2</text>
<text x="64.8" y="166.3">5</text>
<text x="120.9" y="166.3">5</text>
<text x="33.2" y="172.3">23</text>
<text x="38.1" y="172.3">24 /38.5</text>
<text x="48.9" y="171.5">色组烘干鼓风继电器</text>
<text x="64.8" y="173.9">6</text>
<text x="120.9" y="173.9">6</text>
<text x="33.2" y="179.8">23</text>
<text x="38.1" y="179.8">24 /38.1</text>
<text x="48.9" y="174.2">A1</text>
<text x="50.8" y="179">引风机继电器</text>
<text x="52.6" y="174.2">A2</text>
<text x="82.7" y="179.8">13</text>
<text x="87.6" y="179.8">14 /17.2</text>
<text x="107.6" y="179">除尘继电器</text>
<text x="48.9" y="181.7">A1</text>
<text x="52.6" y="181.7">A2</text>
<text x="64.8" y="181.4">7</text>
<text x="105" y="181.7">A1</text>
<text x="108.7" y="181.7">A2</text>
<text x="120.9" y="181.4">7</text>
</g>
</svg>
